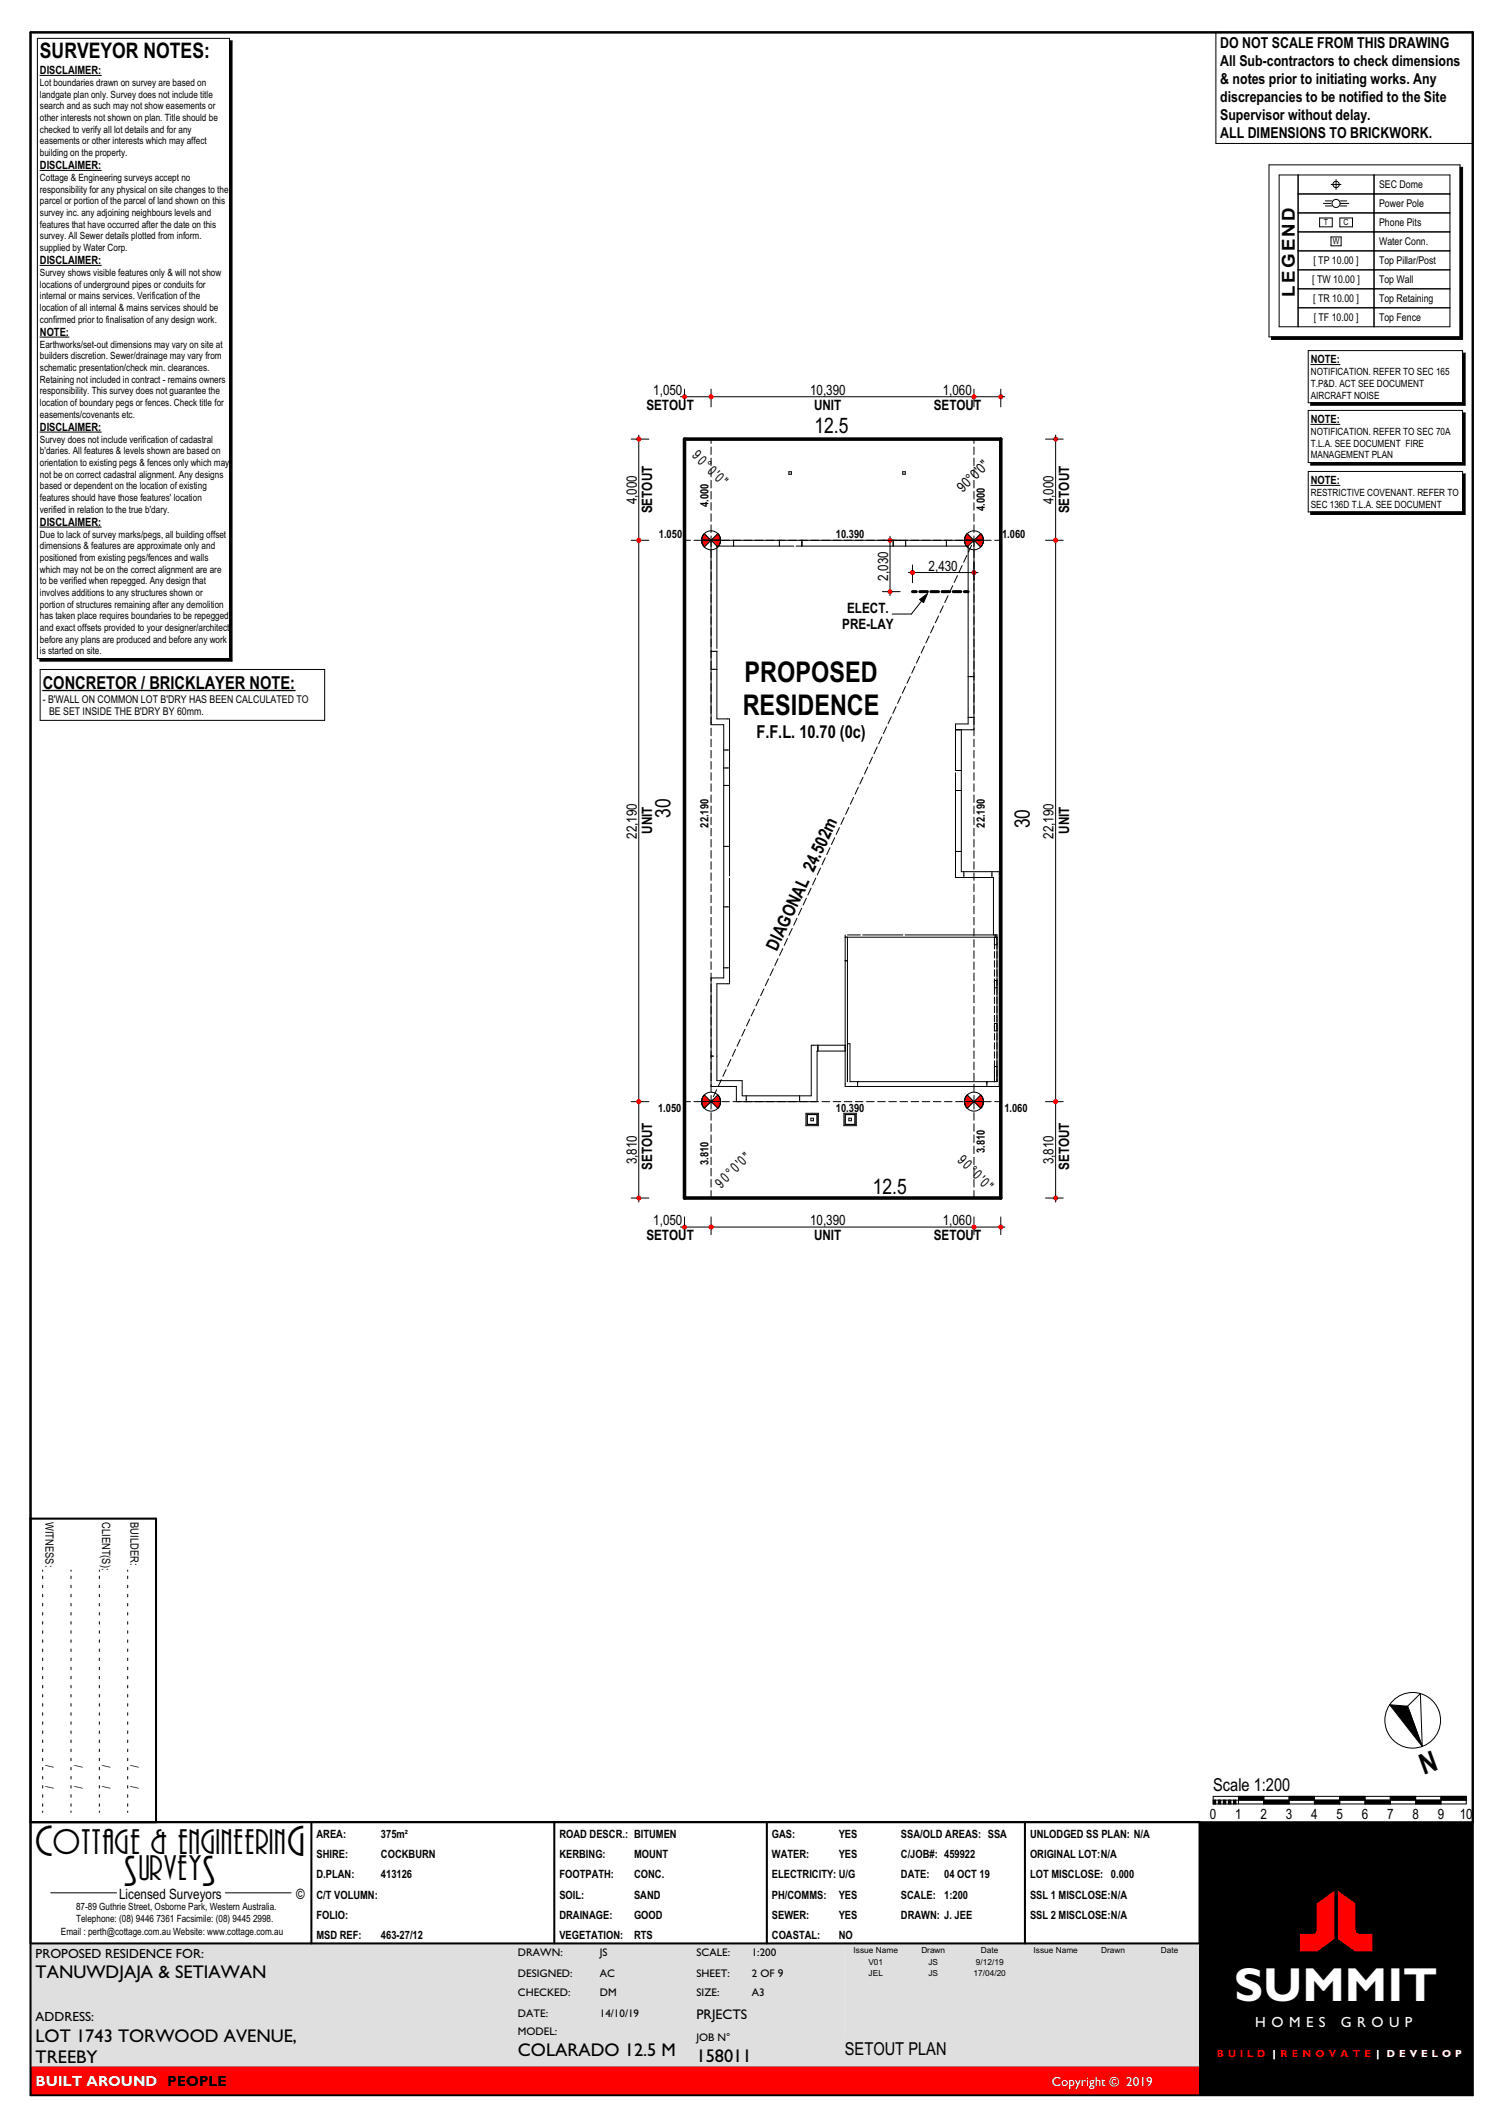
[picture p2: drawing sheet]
<svg xmlns="http://www.w3.org/2000/svg" width="297mm" height="420mm" viewBox="0 0 297 420" stroke-linecap="round" stroke-linejoin="round" font-family="sans-serif">
<path d="M167 384.1h70.1v18.6h-70.1z" fill-rule="evenodd" fill="#dfdfdf"/>
<!-- layer: O__TITLE -->
<path d="M6 408.4h231v5.7h-231z" fill-rule="evenodd" fill="#f00"/>
<path d="M6 384.1h160.9v18.6h70.1v5.7h-231z" fill-rule="evenodd" fill="#dfdfdf"/>
<path d="M237 360.1h54v54h-54z" fill-rule="evenodd" fill="#000"/>
<g fill="#f00">
<path d="M260.2 376.2l3.5-2.5v9.5l-3.4 2.5h-3.4v-3.5h2.6l.6-.3 .1-.4z" fill-rule="evenodd"/>
<path d="M264.4 373.7l3.5 2.5v5.3l.1 .4 .6 .3h2.6v3.5h-3.4l-3.4-2.5z" fill-rule="evenodd"/>
</g>
<g fill="none" stroke="#000" stroke-width=".2">
<path d="M240.3 6.4h50.7v22h-50.7zM6 300.1h24.8v60h-24.8zM8.4 310.3v.3M8.4 311.5v.5M8.4 313.3v.5M8.4 315.1v.5M8.4 316.9v.5M8.4 318.7v.5M14 310.3v.3M14 311.5v.5M14 313.3v.5M14 315.1v.5"/>
<path d="M14 316.9v.5M14 318.7v.5M19.6 310.3v.3M19.6 311.5v.5M19.6 313.3v.5M19.6 315.1v.5M19.6 316.9v.5M19.6 318.7v.5M25.2 310.3v.3M25.2 311.5v.5M25.2 313.3v.5M25.2 315.1v.5"/>
<path d="M25.2 316.9v.5M25.2 318.7v.5M8.4 320.5v.5M8.4 322.3v.5M8.4 324.1v.5M8.4 325.9v.5M8.4 327.7v.5M8.4 329.5v.5M8.4 331.3v.5M8.4 333.1v.5M8.4 334.9v.5M8.4 336.7v.5"/>
<path d="M8.4 338.5v.5M14 320.5v.5M14 322.3v.5M14 324.1v.5M14 325.9v.5M14 327.7v.5M14 329.5v.5M14 331.3v.5M14 333.1v.5M14 334.9v.5M14 336.7v.5M14 338.5v.5"/>
<path d="M19.6 320.5v.5M19.6 322.3v.5M19.6 324.1v.5M19.6 325.9v.5M19.6 327.7v.5M19.6 329.5v.5M19.6 331.3v.5M19.6 333.1v.5M19.6 334.9v.5M19.6 336.7v.5M19.6 338.5v.5M25.2 320.5v.5"/>
<path d="M25.2 322.3v.5M25.2 324.1v.5M25.2 325.9v.5M25.2 327.7v.5M25.2 329.5v.5M25.2 331.3v.5M25.2 333.1v.5M25.2 334.9v.5M25.2 336.7v.5M25.2 338.5v.5M278.1 337.2l-3.5-.3 6.4 8.3M278.1 337.2l2.9 8"/>
<path d="M278.1 337.2l2.6-2.5 .3 10.5M8.4 340.3v.5M8.4 342.1v.5M8.4 343.9v.5M8.4 345.7v.5M8.4 347.5v.5M8.4 349.3v.5M8.4 351.1v.5M8.4 352.9v.5M8.4 354.7v.5M8.4 356.5v.5M8.4 358v.2"/>
<path d="M14 340.3v.5M14 342.1v.5M14 343.9v.5M14 345.7v.5M14 347.5v.5M14 349.3v.5M14 351.1v.5M14 352.9v.5M14 354.7v.5M14 356.5v.5M14 358v.2M19.6 340.3v.5"/>
<path d="M19.6 342.1v.5M19.6 343.9v.5M19.6 345.7v.5M19.6 347.5v.5M19.6 349.3v.5M19.6 351.1v.5M19.6 352.9v.5M19.6 354.7v.5M19.6 356.5v.5M19.6 358v.2M25.2 340.3v.5M25.2 342.1v.5"/>
<path d="M25.2 343.9v.5M25.2 345.7v.5M25.2 347.5v.5M25.2 349.3v.5M25.2 351.1v.5M25.2 352.9v.5M25.2 354.7v.5M25.2 356.5v.5M25.2 358v.2M10 374.1h13M44.5 374.1h13"/>
<circle cx="279.2" cy="340" r="5.5"/>
</g>
<path d="M6 6.4h285v407.7h-285zM6 360.1h231v24h-231M61.5 360.1v24M109.5 360.1v24M151.5 360.1v24M202.5 360.1v24" fill="none" stroke="#000" stroke-width=".4"/>
<path d="M274.6 336.9l3.5 .3 2.9 8z" fill="#000"/>
<!-- layer: 3 WALL 01_external -->
<g fill="none" stroke="#000" stroke-width=".2">
<path d="M140.5 106.8v36.4h2.5v50.1h-2.5v21.4h5v3h16v-10h5.5M141.7 107.9v20.3M140.5 132.3h1.2M140.5 128.7h1.2M141.7 128.6v13.5h2.5v31M143 155.2h1.2M143 148.2h1.2M143 151.8h1.2M188.8 156.2h1.2M188.8 144.2h3.7M188.8 152.7v20.7h7.5v11.4M190 144.2v28.1h7.5v42.4h-30.5v-29.9"/>
<path d="M191.3 143.1h-2.5v9.2h1.2M143 167.3h1.2M143 179.2h1.2M144.2 173.6v20.8h-2.5v19.2h5v3h13.6v-10h6.7M188.8 168.3h1.2M190.5 172.3v1.1M196 172.3v1.1M143 191.3h1.2M167 185.2h30M167 189.9h.5M167.5 185.2v28.6M167.5 184.8h2.5"/>
<path d="M170.5 184.8h7.9M178.9 184.8h18.1v29h-29v-7.5h-.5M196.5 185.2v2.4M196.5 188.1v1.3M196.5 189.9v1.3M196.5 191.7v1.3M196.5 193.5v3.1M196.5 197.1v1.3M196.5 198.9v1.3M196.5 186.7h.5M196.5 193.8h.5M196.5 195.2h.5"/>
<path d="M196.8 184.8v.4M140.5 208.7h.5M147.5 216.6v1.1M158 216.6v1.1M161.6 206.6v1.1M169.5 213.8h.1M169.5 213.8v.9M195 213.8h.1M195 213.8v.9M196.5 200.7v1.3M196.5 204.3v1.3M196.5 206.1v1.3"/>
<path d="M196.5 207.9v1.3M196.5 209.7v4.1M196.5 210.8h.5M196.5 203.7h.5M197 202.3h-.5v1.5"/>
</g>
<g fill="#fff">
<path d="M167 220.3h2v1.9h-2zM167.5 220.7v1.1h1v-1.1z" fill-rule="evenodd"/>
<path d="M167.5 220.7h1v1.1h-1z" fill-rule="evenodd"/>
</g>
<path d="M167 220.3h2v1.9h-2z" fill="none" stroke="#000" stroke-width=".2"/>
<g fill="#fff">
<path d="M159.5 220.3h2v1.9h-2zM160 220.7v1.1h1v-1.1z" fill-rule="evenodd"/>
<path d="M160 220.7h1v1.1h-1z" fill-rule="evenodd"/>
</g>
<path d="M159.5 220.3h2v1.9h-2z" fill="none" stroke="#000" stroke-width=".2"/>
<!-- layer: 1 SITE 04_setout -->
<path d="M139.2 216.4l1.3 1.3h-1.9l.2-.7z" fill-rule="evenodd" fill="#f00"/>
<path d="M139.2 216.4l1.3 1.3h-1.9l.2-.7z" fill="none" stroke="#000" stroke-width=".2"/>
<path d="M138.6 217.7h1.9l-1.3 1.4-.4-.7z" fill-rule="evenodd" fill="#f00"/>
<path d="M138.6 217.7h1.9l-1.3 1.4-.4-.7z" fill="none" stroke="#000" stroke-width=".2"/>
<path d="M140.5 217.7l1.3-1.3 .4 .5 .2 .7v.1z" fill-rule="evenodd" fill="#f00"/>
<path d="M140.5 217.7l1.3-1.3 .4 .5 .2 .7v.1z" fill="none" stroke="#000" stroke-width=".2"/>
<path d="M140.5 217.7h1.9l-.2 .9-.4 .5z" fill-rule="evenodd" fill="#f00"/>
<path d="M140.5 217.7h1.9l-.2 .9-.4 .5z" fill="none" stroke="#000" stroke-width=".2"/>
<path d="M191.1 216.4l1.4 1.3h-1.9l.1-.7z" fill-rule="evenodd" fill="#f00"/>
<path d="M191.1 216.4l1.4 1.3h-1.9l.1-.7z" fill="none" stroke="#000" stroke-width=".2"/>
<path d="M190.6 217.7h1.9l-1.4 1.4-.4-.7z" fill-rule="evenodd" fill="#f00"/>
<path d="M190.6 217.7h1.9l-1.4 1.4-.4-.7z" fill="none" stroke="#000" stroke-width=".2"/>
<path d="M192.5 217.7l1.3-1.3 .3 .5 .2 .7v.1z" fill-rule="evenodd" fill="#f00"/>
<path d="M192.5 217.7l1.3-1.3 .3 .5 .2 .7v.1z" fill="none" stroke="#000" stroke-width=".2"/>
<path d="M192.5 217.7h1.8l-.2 .9-.3 .5z" fill-rule="evenodd" fill="#f00"/>
<path d="M192.5 217.7h1.8l-.2 .9-.3 .5z" fill="none" stroke="#000" stroke-width=".2"/>
<path d="M139.2 105.5l1.3 1.3h-1.9l.2-.7z" fill-rule="evenodd" fill="#f00"/>
<path d="M139.2 105.5l1.3 1.3h-1.9l.2-.7z" fill="none" stroke="#000" stroke-width=".2"/>
<path d="M138.6 106.8h1.9l-1.3 1.3-.4-.6z" fill-rule="evenodd" fill="#f00"/>
<path d="M138.6 106.8h1.9l-1.4 1.3-.3-.6zM139.1 108.1h.1" fill="none" stroke="#000" stroke-width=".2"/>
<path d="M140.5 106.8l1.3-1.3 .4 .4 .2 .8v.1z" fill-rule="evenodd" fill="#f00"/>
<path d="M140.5 106.8l1.3-1.3 .4 .4 .2 .8v.1z" fill="none" stroke="#000" stroke-width=".2"/>
<path d="M140.5 106.8h1.9l-.2 .8-.4 .5z" fill-rule="evenodd" fill="#f00"/>
<path d="M140.5 106.8h1.9l-.2 .8-.4 .5z" fill="none" stroke="#000" stroke-width=".2"/>
<path d="M191.1 105.5l1.4 1.3h-1.9l.1-.7z" fill-rule="evenodd" fill="#f00"/>
<path d="M191.1 105.5l1.4 1.3h-1.9l.1-.7z" fill="none" stroke="#000" stroke-width=".2"/>
<path d="M190.6 106.8h1.9l-1.4 1.3-.4-.6z" fill-rule="evenodd" fill="#f00"/>
<path d="M190.6 106.8h1.9l-1.4 1.3-.4-.6z" fill="none" stroke="#000" stroke-width=".2"/>
<path d="M192.5 106.8l1.3-1.3 .3 .4 .2 .8v.1z" fill-rule="evenodd" fill="#f00"/>
<path d="M192.5 106.8l1.3-1.3 .3 .4 .2 .8v.1z" fill="none" stroke="#000" stroke-width=".2"/>
<path d="M192.5 106.8h1.8l-.2 .8-.3 .5z" fill-rule="evenodd" fill="#f00"/>
<g fill="none" stroke="#000" stroke-width=".2">
<path d="M140.5 86.8v.8M140.5 88.3v1.5M140.5 90.5v1.5M140.5 92.7v1.5M140.5 94.9v1.5M140.5 97.1v1.5M140.5 99.3v1.5M192.5 86.8v.8M192.5 88.3v1.5M192.5 90.5v1.5M192.5 92.7v1.5M192.5 94.9v1.5"/>
<path d="M192.5 97.1v1.5M192.5 99.3v1.5M135.3 106.8h1.1M137.1 106.8h1.5M139.3 106.8h2.6M140.5 101.5v1.5M140.5 103.7v1.5M140.5 105.9v2.1M140.5 108.7v1.5M140.5 110.9v1.5M140.5 113.1v1.5M140.5 115.3v1.5"/>
<path d="M140.5 117.5v1.5M140.5 119.7v1.5M142.6 106.8h1.5M144.8 106.8h1.5M147 106.8h1.5M149.2 106.8h1.5M151.4 106.8h1.5M153.6 106.8h1.5M155.8 106.8h1.5M158 106.8h1.5M160.2 106.8h1.5M162.4 106.8h1.5"/>
<path d="M164.6 106.8h1.5M166.8 106.8h1.5M169 106.8h1.5M171.2 106.8h1.5M173.4 106.8h1.5M175.6 106.8h1.5M177.8 106.8h1.5M180 106.8h1.5M182.2 106.8h1.5M184.4 106.8h1.5M186.4 119.7l-.6 1.4M186.6 106.8h1.5"/>
<path d="M187.3 117.8l-.6 1.3M188.3 115.8l-.7 1.3M188.8 106.8h1.5M189.2 113.8l-.6 1.3M190.1 111.8l-.6 1.3M191 106.8h4.9M191.1 109.8l-.7 1.3M192 107.8l-.6 1.3M192.5 101.5v1.5M192.5 103.7v1.5M192.5 105.9v2.1M192.5 108.7v1.5"/>
<path d="M192.5 110.9v1.5M192.5 113.1v1.5M192.5 115.3v1.5M192.5 117.5v1.5M192.5 119.7v1.5M194.3 106.8l-.1 .7-.4 .6-1.3-1.3-.2 .4M196.6 106.8h1.2M140.5 121.9v1.5M140.5 124.1v1.5M140.5 126.3v1.5M140.5 128.5v1.5M140.5 130.7v1.5"/>
<path d="M140.5 132.9v1.5M140.5 135.1v1.5M140.5 137.3v1.5M140.5 139.5v1.5M177.1 139.7l-.7 1.3M178 137.7l-.6 1.3M178.9 135.7l-.6 1.3M179.9 133.7l-.7 1.3M180.8 131.7l-.6 1.4M181.7 129.7l-.6 1.4M182.7 127.7l-.7 1.4M183.6 125.7l-.6 1.4"/>
<path d="M184.5 123.7l-.6 1.4M185.5 121.7l-.7 1.4M192.5 121.9v1.5M192.5 124.1v1.5M192.5 126.3v1.5M192.5 128.5v1.5M192.5 130.7v1.5M192.5 132.9v1.5M192.5 135.1v1.5M192.5 137.3v1.5M192.5 139.5v1.5M140.5 141.7v1.5"/>
<path d="M140.5 143.9v1.5M140.5 146.1v1.5M140.5 148.3v1.5M140.5 150.5v1.5M140.5 152.7v1.5M140.5 154.9v1.5M140.5 157.1v1.5M140.5 159.3v1.5M167.7 159.6l-.6 1.3M168.7 157.6l-.7 1.4M169.6 155.6l-.6 1.4M170.5 153.6l-.6 1.4"/>
<path d="M171.5 151.6l-.7 1.4M172.4 149.6l-.6 1.4M173.3 147.6l-.6 1.4M174.3 145.6l-.7 1.4M175.2 143.7l-.6 1.3M176.1 141.7l-.6 1.3M192.5 141.7v1.5M192.5 143.9v1.5M192.5 146.1v1.5M192.5 148.3v1.5M192.5 150.5v1.5M192.5 152.7v1.5"/>
<path d="M192.5 154.9v1.5M192.5 157.1v1.5M192.5 159.3v1.5M140.5 161.5v1.5M140.5 163.7v1.5M140.5 165.9v1.5M140.5 168.1v1.5M140.5 170.3v1.5M140.5 172.5v1.5M140.5 174.7v1.5M140.5 176.9v1.5M140.5 179.1v1.5"/>
<path d="M158.4 179.5l-.6 1.4M159.3 177.5l-.6 1.4M160.3 175.5l-.7 1.4M161.2 173.5l-.6 1.4M162.1 171.5l-.6 1.4M163.1 169.6l-.7 1.3M164 167.6l-.6 1.3M164.9 165.6l-.6 1.3M165.9 163.6l-.7 1.3M166.8 161.6l-.6 1.3M192.5 161.5v1.5M192.5 163.7v1.5"/>
<path d="M192.5 165.9v1.5M192.5 168.1v1.5M192.5 170.3v1.5M192.5 172.5v1.5M192.5 174.7v1.5M192.5 176.9v1.5M192.5 179.1v1.5M140.5 181.3v1.5M140.5 183.5v1.5M140.5 185.7v1.5M140.5 187.9v1.5M140.5 190.1v1.5"/>
<path d="M140.5 192.3v1.5M140.5 194.5v1.5M140.5 196.7v1.5M140.5 198.9v1.5M149.1 199.4l-.7 1.4M150 197.4l-.6 1.4M150.9 195.5l-.6 1.3M151.9 193.5l-.7 1.3M152.8 191.5l-.6 1.3M153.7 189.5l-.6 1.3M154.7 187.5l-.7 1.3M155.6 185.5l-.6 1.4"/>
<path d="M156.5 183.5l-.6 1.4M157.5 181.5l-.7 1.4M192.5 181.3v1.5M192.5 183.5v1.5M192.5 185.7v1.5M192.5 187.9v1.5M192.5 190.1v1.5M192.5 192.3v1.5M192.5 194.5v1.5M192.5 196.7v1.5M192.5 198.9v1.5M135.3 217.7h1.1"/>
<path d="M137.1 217.7h1.5M139.3 217.7h2.6M140.5 201.1v1.5M140.5 203.3v1.5M140.5 205.5v1.5M140.5 207.7v1.5M140.5 209.9v1.5M140.5 212.1v1.5M140.5 214.3v1.5M140.5 216.5v2.7M140.5 219.9v1.5M140.7 217.4l-.2 .3"/>
<path d="M141.6 215.4l-.6 1.3M142.5 213.4l-.6 1.3M142.6 217.7h1.5M143.5 211.4l-.7 1.4M144.4 209.4l-.6 1.4M144.8 217.7h1.5M145.3 207.4l-.6 1.4M146.3 205.4l-.7 1.4M147 217.7h1.5M147.2 203.4l-.6 1.4M148.1 201.4l-.6 1.4M149.2 217.7h1.5"/>
<path d="M151.4 217.7h1.5M153.6 217.7h1.5M155.8 217.7h1.5M158 217.7h1.5M160.2 217.7h1.5M162.4 217.7h1.5M164.6 217.7h1.5M166.8 217.7h1.5M169 217.7h1.5M171.2 217.7h1.5M173.4 217.7h1.5M175.6 217.7h1.5"/>
<path d="M177.8 217.7h1.5M180 217.7h1.5M182.2 217.7h1.5M184.4 217.7h1.5M186.6 217.7h1.5M188.8 217.7h1.5M191 217.7h2.7M192.5 201.1v1.5M192.5 203.3v1.5M192.5 205.5v1.5M192.5 207.7v1.5M192.5 209.9v1.5"/>
<path d="M192.5 212.1v1.5M192.5 214.3v1.5M192.5 216.5v2.7M192.5 219.9v1.5M194.4 217.7h1.5M196.6 217.7h1.2M140.5 222.1v1.5M140.5 224.3v1.5M140.5 226.5v1.5M140.5 228.7v1.5M140.5 230.9v1.5M140.5 233.1v1.5"/>
<path d="M140.5 235.3v1.5M192.5 222.1v1.5M192.5 224.3v1.5M192.5 226.5v1.5M192.5 228.7v1.5M192.5 230.9v1.5M192.5 233.1v1.5M192.5 235.3v1.5"/>
<circle cx="140.5" cy="106.8" r="1.88"/>
<circle cx="192.5" cy="106.8" r="1.88"/>
<circle cx="140.5" cy="217.7" r="1.88"/>
<circle cx="192.5" cy="217.7" r="1.88"/>
</g>
<!-- layer: O__SITE_TITLE -->
<g fill="#000">
<path d="M251.3 66.6h37.2v-33.5h.5v34h-37.7z" fill-rule="evenodd"/>
<path d="M259 79.6h30v-9.8h.5v10.3h-30.5z" fill-rule="evenodd"/>
<path d="M45.4 8.1h.5v122.6h-38v-.5h37.5z" fill-rule="evenodd"/>
<path d="M239.7 355.8h.5v.7h-.5z" fill-rule="evenodd"/>
<path d="M240.7 355.8h.5v.7h-.5z" fill-rule="evenodd"/>
<path d="M241.7 355.8h.5v.7h-.5z" fill-rule="evenodd"/>
<path d="M242.7 355.8h.5v.7h-.5z" fill-rule="evenodd"/>
<path d="M243.7 355.8h.5v.7h-.5z" fill-rule="evenodd"/>
<path d="M244.7 355h5v.8h-5z" fill-rule="evenodd"/>
<path d="M249.7 355.8h5v.7h-5z" fill-rule="evenodd"/>
<path d="M254.7 355h5v.8h-5z" fill-rule="evenodd"/>
<path d="M259.7 355.8h5v.7h-5z" fill-rule="evenodd"/>
<path d="M264.7 355h5v.8h-5z" fill-rule="evenodd"/>
<path d="M269.7 355.8h5v.7h-5z" fill-rule="evenodd"/>
<path d="M274.7 355h5v.8h-5z" fill-rule="evenodd"/>
<path d="M279.7 355.8h5v.7h-5z" fill-rule="evenodd"/>
<path d="M284.7 355h5v.8h-5z" fill-rule="evenodd"/>
</g>
<g fill="none" stroke="#000" stroke-width=".2">
<path d="M7.4 7.6h38v122.6h-38zM7.9 14.9h12.1M45.4 8.1h.5v122.6h-38v-.5M7.9 33.7h12.1M250.8 32.6h37.7v34h-37.7zM288.5 33.1h.5v34h-37.7v-.5M7.9 52.5h12.1M7.9 66.6h5.8M258.5 69.3h30.5v10.3h-30.5zM259 72.1h5.8M289 69.8h.5v10.3h-30.5v-.5M7.9 85.4h12.1"/>
<path d="M7.9 104.2h12.1M239.7 355h50v1.5h-50zM239.7 355.8h50M240.2 355.8v.7M240.7 355.8v.7M241.2 355.8v.7M241.7 355.8v.7M242.2 355.8v.7M242.7 355.8v.7M243.2 355.8v.7M243.7 355.8v.7M244.2 355.8v.7"/>
<path d="M244.7 355v1.5M249.7 355v1.5M254.7 355v1.5M259.7 355v1.5M264.7 355v1.5M269.7 355v1.5M274.7 355v1.5M279.7 355v1.5M284.7 355v1.5"/>
</g>
<!-- layer: 3 WALL 01_external -->
<path d="M178.4 93.2h.5v.5h-.5z" fill-rule="evenodd" fill="#fff"/>
<path d="M178.4 93.2h.5v.5h-.5z" fill="none" stroke="#000" stroke-width=".2"/>
<path d="M155.9 93.2h.5v.5h-.5z" fill-rule="evenodd" fill="#fff"/>
<path d="M155.9 93.2h.5v.5h-.5z" fill="none" stroke="#000" stroke-width=".2"/>
<path d="M167.7 221h.5v.5h-.5z" fill-rule="evenodd" fill="#fff"/>
<path d="M166.8 220h2.4v2.5h-2.4zM167 220.3h2v1.9h-2zM167.7 221h.5v.5h-.5z" fill="none" stroke="#000" stroke-width=".2"/>
<path d="M160.2 221h.5v.5h-.5z" fill-rule="evenodd" fill="#fff"/>
<path d="M159.3 220h2.4v2.5h-2.4zM159.5 220.3h2v1.9h-2zM160.2 221h.5v.5h-.5z" fill="none" stroke="#000" stroke-width=".2"/>
<!-- layer: O__SITE_TITLE -->
<g fill="none" stroke="#000" stroke-width=".2">
<path d="M252.8 34.6h33.7v30h-33.7zM256.5 38.3h30M256.5 34.6v30M261.9 39.7h1.2M263 36.5h2M264 35.5v1.9M264.9 39.7h1.2M271.5 34.6v30M256.5 42.1h30M256.5 45.8h30M256.5 49.6h30M256.5 53.3h30"/>
<path d="M256.5 57.1h30M260.8 43.1h2.5v1.7h-2.5zM261.5 40.2h1.5M261.9 40.7h1.2M263 46.8h2v1.8h-2zM264.8 43.1h2.5v1.7h-2.5zM264.9 40.7h1.2M265 40.2h1.5M256.5 60.8h30M258.5 81.1h30.5v10.3h-30.5zM258.5 93.2h30.5v8h-30.5zM259 83.9h5.8"/>
<path d="M259 95.9h5.8M289 81.6h.5v10.3h-30.5v-.5M289 93.7h.5v8h-30.5v-.5"/>
<circle cx="264" cy="36.5" r=".63"/>
<circle cx="264" cy="40.2" r=".8"/>
</g>
<g fill="#000">
<path d="M259 91.4h30v-9.8h.5v10.3h-30.5z" fill-rule="evenodd"/>
<path d="M259 101.2h30v-7.5h.5v8h-30.5z" fill-rule="evenodd"/>
</g>
<!-- layer: 2 SLAB 03_pre-lay -->
<path d="M180.3 116.9h.8M181.8 116.9h1.5M184 116.9h1.5M186.2 116.9h1.5M188.4 116.9h1.5M190.6 116.9h.7" fill="none" stroke="#000" stroke-width=".6"/>
<path d="M135.3 86.8h62.5v150h-62.5z" fill="none" stroke="#000" stroke-width=".7"/>
<!-- layer: O__SITE_TITLE -->
<path d="M6 6.4h285v353.8h-285zM6 300.2h24.8v60" fill="none" stroke="#000" stroke-width=".4"/>
<!-- layer: 1 SITE 04_setout -->
<path d="M181.7 118.5l1.6-1.2-.8 1.8zM182.1 118.8l-2 2.6h-3.8M208.6 218.1v18.3M208.6 237.2v.4" fill="none" stroke="#000" stroke-width=".2"/>
<path d="M181.7 118.5l1.6-1.2-.8 1.8z" fill="#000"/>
<circle cx="208.6" cy="236.8" r=".4" fill="none" stroke="#f00" stroke-width=".2"/>
<circle cx="208.6" cy="236.8" r=".4" fill="#f00"/>
<path d="M208.6 107.2v110.1M206.6 217.7h1.6M209 217.7h1.1M206.6 236.8h1.6M209 236.8h1.1" fill="none" stroke="#000" stroke-width=".2"/>
<circle cx="208.6" cy="217.7" r=".4" fill="none" stroke="#f00" stroke-width=".2"/>
<circle cx="208.6" cy="217.7" r=".4" fill="#f00"/>
<path d="M208.6 87.2v19.2M206.6 106.8h1.6M209 106.8h1.1" fill="none" stroke="#000" stroke-width=".2"/>
<circle cx="208.6" cy="106.8" r=".4" fill="none" stroke="#f00" stroke-width=".2"/>
<circle cx="208.6" cy="106.8" r=".4" fill="#f00"/>
<circle cx="208.6" cy="86.8" r=".4" fill="none" stroke="#f00" stroke-width=".2"/>
<circle cx="208.6" cy="86.8" r=".4" fill="#f00"/>
<path d="M206.6 86.8h1.6M208.6 86v.4M209 86.8h1.1M134.5 242.5h.4M135.7 242.5h4.4" fill="none" stroke="#000" stroke-width=".2"/>
<circle cx="135.3" cy="242.5" r=".4" fill="none" stroke="#f00" stroke-width=".2"/>
<circle cx="135.3" cy="242.5" r=".4" fill="#f00"/>
<path d="M135.3 240.5v1.6M135.3 242.9v1.1M140.5 240.5v1.6M140.5 242.9v1.1M140.9 242.5h51.2" fill="none" stroke="#000" stroke-width=".2"/>
<circle cx="140.5" cy="242.5" r=".4" fill="none" stroke="#f00" stroke-width=".2"/>
<circle cx="140.5" cy="242.5" r=".4" fill="#f00"/>
<path d="M192.5 240.5v1.6M192.5 242.9v1.1M192.9 242.5h4.5" fill="none" stroke="#000" stroke-width=".2"/>
<circle cx="192.5" cy="242.5" r=".4" fill="none" stroke="#f00" stroke-width=".2"/>
<circle cx="192.5" cy="242.5" r=".4" fill="#f00"/>
<circle cx="197.8" cy="242.5" r=".4" fill="none" stroke="#f00" stroke-width=".2"/>
<circle cx="197.8" cy="242.5" r=".4" fill="#f00"/>
<path d="M126.2 218.1v18.3M126.2 237.2v.4M197.8 240.5v1.6M197.8 242.9v1.1M198.2 242.5h.4" fill="none" stroke="#000" stroke-width=".2"/>
<circle cx="126.2" cy="236.8" r=".4" fill="none" stroke="#f00" stroke-width=".2"/>
<circle cx="126.2" cy="236.8" r=".4" fill="#f00"/>
<path d="M126.2 107.2v110.1M124.7 217.7h1.1M126.6 217.7h1.6M124.7 236.8h1.1M126.6 236.8h1.6" fill="none" stroke="#000" stroke-width=".2"/>
<circle cx="126.2" cy="217.7" r=".4" fill="none" stroke="#f00" stroke-width=".2"/>
<circle cx="126.2" cy="217.7" r=".4" fill="#f00"/>
<path d="M126.2 87.2v19.2M124.7 106.8h1.1M126.6 106.8h1.6" fill="none" stroke="#000" stroke-width=".2"/>
<circle cx="126.2" cy="106.8" r=".4" fill="none" stroke="#f00" stroke-width=".2"/>
<circle cx="126.2" cy="106.8" r=".4" fill="#f00"/>
<circle cx="126.2" cy="86.8" r=".4" fill="none" stroke="#f00" stroke-width=".2"/>
<circle cx="126.2" cy="86.8" r=".4" fill="#f00"/>
<path d="M134.5 78.4h.4M135.7 78.4h4.4M124.7 86.8h1.1M126.2 86v.4M126.6 86.8h1.6" fill="none" stroke="#000" stroke-width=".2"/>
<circle cx="135.3" cy="78.4" r=".4" fill="none" stroke="#f00" stroke-width=".2"/>
<circle cx="135.3" cy="78.4" r=".4" fill="#f00"/>
<path d="M135.3 76.9v1.1M135.3 78.8v1.6M140.5 76.9v1.1M140.5 78.8v1.6M140.9 78.4h51.2" fill="none" stroke="#000" stroke-width=".2"/>
<circle cx="140.5" cy="78.4" r=".4" fill="none" stroke="#f00" stroke-width=".2"/>
<circle cx="140.5" cy="78.4" r=".4" fill="#f00"/>
<path d="M192.5 76.9v1.1M192.5 78.8v1.6M192.9 78.4h4.5" fill="none" stroke="#000" stroke-width=".2"/>
<circle cx="192.5" cy="78.4" r=".4" fill="none" stroke="#f00" stroke-width=".2"/>
<circle cx="192.5" cy="78.4" r=".4" fill="#f00"/>
<circle cx="197.8" cy="78.4" r=".4" fill="none" stroke="#f00" stroke-width=".2"/>
<circle cx="197.8" cy="78.4" r=".4" fill="#f00"/>
<path d="M197.8 76.9v1.1M197.8 78.8v1.6M198.2 78.4h.4M179.5 113.2h.4M180.7 113.2h11.4" fill="none" stroke="#000" stroke-width=".2"/>
<circle cx="180.3" cy="113.2" r=".4" fill="none" stroke="#f00" stroke-width=".2"/>
<circle cx="180.3" cy="113.2" r=".4" fill="#f00"/>
<circle cx="192.5" cy="113.2" r=".4" fill="none" stroke="#f00" stroke-width=".2"/>
<circle cx="192.5" cy="113.2" r=".4" fill="#f00"/>
<path d="M175.9 107.2v9.3M175.9 117.3v.4M180.3 111.7v1.1M180.3 113.6v1.6M192.5 111.2v1.6M192.5 113.6v1.1M192.9 113.2h.4" fill="none" stroke="#000" stroke-width=".2"/>
<circle cx="175.9" cy="116.9" r=".4" fill="none" stroke="#f00" stroke-width=".2"/>
<circle cx="175.9" cy="116.9" r=".4" fill="#f00"/>
<circle cx="175.9" cy="106.8" r=".4" fill="none" stroke="#f00" stroke-width=".2"/>
<circle cx="175.9" cy="106.8" r=".4" fill="#f00"/>
<path d="M174.4 116.9h1.1M174.4 106.8h1.1M175.9 106v.4M176.3 116.9h1.6M176.3 106.8h1.6M7.9 132.3h56.3v10.1h-56.3z" fill="none" stroke="#000" stroke-width=".2"/>
<path d="M8.4 136.5h49.9" fill="none" stroke="#000" stroke-width=".26"/>
<!-- layer: 3 WALL 01_external -->
<path d="M140.5 106.8h52v37.4M141.7 107.9h15.2M145 106.8v1.1M154 106.8v1.1M157.3 107.9h34v35.2M158.5 106.8v1.1M176.5 106.8v1.1M179 106.8v1.1M187 106.8v1.1M191.3 133.7h1.2M191.3 141.8h1.2" fill="none" stroke="#000" stroke-width=".2"/>
<text font-size="9.5" fill="#fff" x="243.9" y="395.5">SUMMIT</text>
<g font-size="8">
<text x="7" y="366.8">C</text>
<text x="56.8" y="366.8">G</text>
<text x="24.5" y="372.8">S</text>
<text x="40" y="372.8">S</text>
</g>
<g font-size="6.5">
<text x="10.5" y="366.4">OTTAGE &amp; ENGINEERIN</text>
<text x="27.5" y="371.6">URVEY</text>
</g>
<g font-size="5.6">
<text x="147.1" y="134.7">PROPOSED</text>
<text x="146.8" y="141.3">RESIDENCE</text>
<text x="283.1" y="345.8" transform="rotate(160 283.1 345.8)">N</text>
</g>
<g font-size="4.2">
<text x="7.9" y="11.6">SURVEYOR NOTES:</text>
<text x="161" y="85.6">12.5</text>
<text x="132.5" y="161.6" transform="rotate(-90 132.5 161.6)">30</text>
<text x="203.5" y="163.7" transform="rotate(-90 203.5 163.7)">30</text>
<text x="172.5" y="236">12.5</text>
</g>
<g font-size="3.6">
<text x="7" y="391">TANUWDJAJA &amp; SETIAWAN</text>
<text x="7" y="403.6">LOT 1743 TORWOOD AVENUE,</text>
<text x="7" y="407.8">TREEBY</text>
<text x="102.3" y="406.3">COLARADO 12.5 M</text>
<text x="137.6" y="407.6">158011</text>
</g>
<g font-size="3.5">
<text x="255.9" y="58.6" transform="rotate(-90 255.9 58.6)">LEGEND</text>
<text x="8.4" y="136.1">CONCRETOR / BRICKLAYER NOTE:</text>
<text x="149.5" y="145.9">F.F.L. 10.70 (0c)</text>
<text x="153.5" y="188.1" transform="rotate(-65 153.5 188.1)">DIAGONAL 24.502m</text>
<text x="239.7" y="354">Scale 1:200</text>
<text x="167" y="406.2">SETOUT PLAN</text>
</g>
<g font-size="3">
<text x="241.1" y="9.6">DO NOT SCALE FROM THIS DRAWING</text>
<text x="241.1" y="13.1">All Sub-contractors to check dimensions</text>
<text x="241.1" y="16.7">&amp; notes prior to initiating works. Any</text>
<text x="241.1" y="20.2">discrepancies to be notified to the Site</text>
<text x="241.1" y="23.8">Supervisor without delay.</text>
<text x="241.1" y="27.3">ALL DIMENSIONS TO BRICKWORK.</text>
</g>
<g font-size="2.9" fill="#fff">
<text x="248.1" y="400.6">H O M E S</text>
<text x="264.9" y="400.6">G R O U P</text>
<text x="7" y="412.3">BUILT AROUND PEOPLE</text>
</g>
<g font-size="2.8">
<text x="127.7" y="81">SETOUT</text>
<text x="129.1" y="78">1,050</text>
<text x="160.1" y="78">10,390</text>
<text x="160.9" y="81">UNIT</text>
<text x="184.5" y="81">SETOUT</text>
<text x="186.3" y="78">1,060</text>
<text x="136.6" y="90.2" transform="rotate(45 136.6 90.2)">90°0'0&quot;</text>
<text x="125.8" y="99.7" transform="rotate(-90 125.8 99.7)">4,000</text>
<text x="128.9" y="101.5" transform="rotate(-90 128.9 101.5)">SETOUT</text>
<text x="190.3" y="97.5" transform="rotate(-45 190.3 97.5)">90°0'0&quot;</text>
<text x="208.2" y="99.7" transform="rotate(-90 208.2 99.7)">4,000</text>
<text x="211.2" y="101.5" transform="rotate(-90 211.2 101.5)">SETOUT</text>
<text x="183.5" y="112.8">2,430</text>
<text x="175.5" y="114.7" transform="rotate(-90 175.5 114.7)">2,030</text>
<text x="166.4" y="124.4">PRE-LAY</text>
<text x="167.4" y="121.1">ELECT.</text>
<text x="125.8" y="165.8" transform="rotate(-90 125.8 165.8)">22,190</text>
<text x="128.9" y="164.8" transform="rotate(-90 128.9 164.8)">UNIT</text>
<text x="208.2" y="165.8" transform="rotate(-90 208.2 165.8)">22,190</text>
<text x="211.2" y="164.8" transform="rotate(-90 211.2 164.8)">UNIT</text>
<text x="125.8" y="230.1" transform="rotate(-90 125.8 230.1)">3,810</text>
<text x="128.9" y="231.3" transform="rotate(-90 128.9 231.3)">SETOUT</text>
<text x="189.1" y="229.5" transform="rotate(45 189.1 229.5)">90°0'0&quot;</text>
<text x="208.2" y="230.1" transform="rotate(-90 208.2 230.1)">3,810</text>
<text x="211.2" y="231.3" transform="rotate(-90 211.2 231.3)">SETOUT</text>
<text x="142.5" y="234.9" transform="rotate(-45 142.5 234.9)">90°0'0&quot;</text>
<text x="127.7" y="245.1">SETOUT</text>
<text x="129.1" y="242.1">1,050</text>
<text x="160.1" y="242.1">10,390</text>
<text x="160.9" y="245.1">UNIT</text>
<text x="184.5" y="245.1">SETOUT</text>
<text x="186.3" y="242.1">1,060</text>
<text x="239.1" y="359.5">0</text>
<text x="244.1" y="359.5">1</text>
<text x="249.1" y="359.5">2</text>
<text x="254.1" y="359.5">3</text>
<text x="259.1" y="359.5">4</text>
<text x="264.1" y="359.5">5</text>
<text x="269.1" y="359.5">6</text>
<text x="274.1" y="359.5">7</text>
<text x="279.1" y="359.5">8</text>
<text x="284.1" y="359.5">9</text>
<text x="288.5" y="359.5">10</text>
<text x="23.5" y="375.3">Licensed Surveyors</text>
<text x="58.5" y="375.3">©</text>
<text x="137.6" y="399.1">PRJECTS</text>
</g>
<g font-size="2.6">
<text x="7" y="387.1">PROPOSED RESIDENCE FOR:</text>
<text x="7" y="399.5">ADDRESS:</text>
</g>
<text font-size="2.6" fill="#fff" x="207.8" y="412.4">Copyright © 2019</text>
<text font-size="2.5" x="277.6" y="398.5">200</text>
<g font-size="2.3">
<text x="7.9" y="14.6">DISCLAIMER:</text>
<text x="7.9" y="33.4">DISCLAIMER:</text>
<text x="7.9" y="52.2">DISCLAIMER:</text>
<text x="7.9" y="66.4">NOTE:</text>
<text x="259" y="71.8">NOTE:</text>
<text x="259" y="83.6">NOTE:</text>
<text x="7.9" y="85.1">DISCLAIMER:</text>
<text x="259" y="95.7">NOTE:</text>
<text x="140" y="100.2" transform="rotate(-90 140 100.2)">4.000</text>
<text x="194.6" y="101" transform="rotate(-90 194.6 101)">4.000</text>
<text x="7.9" y="103.9">DISCLAIMER:</text>
<text x="130.2" y="106.3">1.050</text>
<text x="165.2" y="106.3">10.390</text>
<text x="198" y="106.3">1.060</text>
<text x="140" y="163.6" transform="rotate(-90 140 163.6)">22.190</text>
<text x="194.6" y="163.6" transform="rotate(-90 194.6 163.6)">22.190</text>
<text x="130" y="219.9">1.050</text>
<text x="165.2" y="219.9">10.390</text>
<text x="198.5" y="219.9">1.060</text>
<text x="194.6" y="227.8" transform="rotate(-90 194.6 227.8)">3.810</text>
<text x="140" y="230.3" transform="rotate(-90 140 230.3)">3.810</text>
<text x="9" y="300.8" transform="rotate(90 9 300.8)">WITNESS:</text>
<text x="20.2" y="300.8" transform="rotate(90 20.2 300.8)">CLIENT(S):</text>
<text x="25.8" y="300.8" transform="rotate(90 25.8 300.8)">BUILDER:</text>
<text x="9" y="348.8" transform="rotate(90 9 348.8)">/</text>
<text x="9" y="352.9" transform="rotate(90 9 352.9)">/</text>
<text x="14.7" y="348.8" transform="rotate(90 14.7 348.8)">/</text>
<text x="14.7" y="352.9" transform="rotate(90 14.7 352.9)">/</text>
<text x="20.2" y="348.8" transform="rotate(90 20.2 348.8)">/</text>
<text x="20.2" y="352.9" transform="rotate(90 20.2 352.9)">/</text>
<text x="25.8" y="348.8" transform="rotate(90 25.8 348.8)">/</text>
<text x="25.8" y="352.9" transform="rotate(90 25.8 352.9)">/</text>
<text x="62.5" y="363.2">AREA:</text>
<text x="75.3" y="363.2">375m²</text>
<text x="110.5" y="363.2">ROAD DESCR.: BITUMEN</text>
<text x="152.5" y="363.2">GAS:</text>
<text x="165.7" y="363.2">YES</text>
<text x="178" y="363.2">SSA/OLD AREAS: SSA</text>
<text x="203.5" y="363.2">UNLODGED SS PLAN: N/A</text>
<text x="62.5" y="367.2">SHIRE:</text>
<text x="62.5" y="371.2">D.PLAN:</text>
<text x="75.3" y="367.2">COCKBURN</text>
<text x="75.3" y="371.2">413126</text>
<text x="110.5" y="367.2">KERBING:</text>
<text x="110.5" y="371.2">FOOTPATH:</text>
<text x="125.3" y="367.2">MOUNT</text>
<text x="125.3" y="371.2">CONC.</text>
<text x="152.5" y="367.2">WATER:</text>
<text x="152.5" y="371.2">ELECTRICITY: U/G</text>
<text x="165.7" y="367.2">YES</text>
<text x="178" y="367.2">C/JOB#: 459922</text>
<text x="178" y="371.2">DATE:</text>
<text x="186.6" y="371.2">04 OCT 19</text>
<text x="203.5" y="367.2">ORIGINAL LOT:N/A</text>
<text x="203.5" y="371.2">LOT MISCLOSE: 0.000</text>
<text x="62.5" y="375.2">C/T VOLUMN:</text>
<text x="110.5" y="375.2">SOIL:</text>
<text x="125.3" y="375.2">SAND</text>
<text x="152.5" y="375.2">PH/COMMS:</text>
<text x="165.7" y="375.2">YES</text>
<text x="178" y="375.2">SCALE:</text>
<text x="186.6" y="375.2">1:200</text>
<text x="203.5" y="375.2">SSL 1 MISCLOSE:N/A</text>
<text x="62.5" y="379.2">FOLIO:</text>
<text x="62.5" y="383.2">MSD REF:</text>
<text x="75.3" y="383.2">463-27/12</text>
<text x="110.5" y="379.2">DRAINAGE:</text>
<text x="110.5" y="383.2">VEGETATION:</text>
<text x="125.3" y="379.2">GOOD</text>
<text x="125.3" y="383.2">RTS</text>
<text x="152.5" y="379.2">SEWER:</text>
<text x="152.5" y="383.2">COASTAL:</text>
<text x="165.7" y="379.2">YES</text>
<text x="165.7" y="383.2">NO</text>
<text x="178" y="379.2">DRAWN: J. JEE</text>
<text x="203.5" y="379.2">SSL 2 MISCLOSE:N/A</text>
</g>
<g font-size="2.2">
<text x="102.3" y="386.7">DRAWN:</text>
<text x="118.5" y="386.7">JS</text>
<text x="137.6" y="386.7">SCALE:</text>
<text x="148.6" y="386.7">1:200</text>
<text x="102.3" y="394.6">CHECKED:</text>
<text x="102.3" y="390.7">DESIGNED:</text>
<text x="118.5" y="390.7">AC</text>
<text x="118.5" y="394.6">DM</text>
<text x="137.6" y="390.7">SHEET:</text>
<text x="137.6" y="394.6">SIZE:</text>
<text x="148.6" y="394.5">A3</text>
<text x="148.6" y="390.7">2 OF 9</text>
<text x="102.3" y="398.6">DATE:</text>
<text x="118.5" y="398.6">14/10/19</text>
<text x="102.3" y="402.2">MODEL:</text>
<text x="137.6" y="403.4">JOB N°</text>
</g>
<g font-size="2.1">
<text x="272.5" y="37.2">SEC Dome</text>
<text x="272.5" y="41">Power Pole</text>
<text x="272.5" y="44.7">Phone Pits</text>
<text x="259.5" y="52.2">[ TP 10.00 ]</text>
<text x="272.5" y="52.2">Top Pillar/Post</text>
<text x="272.5" y="48.5">Water Conn.</text>
<text x="259.3" y="56">[ TW 10.00 ]</text>
<text x="259.5" y="59.7">[ TR 10.00 ]</text>
<text x="272.5" y="59.7">Top Retaining</text>
<text x="272.5" y="56">Top Wall</text>
<text x="259.6" y="63.5">[ TF 10.00 ]</text>
<text x="272.5" y="63.5">Top Fence</text>
<text x="8.4" y="138.9">- B'WALL ON COMMON LOT B'DRY HAS BEEN CALCULATED TO</text>
<text x="9.7" y="141.4">BE SET INSIDE THE B'DRY BY 60mm.</text>
</g>
<g font-size="2">
<text x="7.9" y="17">Lot boundaries drawn on survey are based on</text>
<text x="7.9" y="19.3">landgate plan only. Survey does not include title</text>
<text x="7.9" y="21.6">search and as such may not show easements or</text>
<text x="7.9" y="23.9">other interests not shown on plan. Title should be</text>
<text x="7.9" y="26.2">checked to verify all lot details and for any</text>
<text x="7.9" y="28.5">easements or other interests which may affect</text>
<text x="7.9" y="30.8">building on the property.</text>
<text x="7.9" y="35.8">Cottage &amp; Engineering surveys accept no</text>
<text x="7.9" y="38.1">responsibility for any physical on site changes to the</text>
<text x="7.9" y="40.4">parcel or portion of the parcel of land shown on this</text>
<text x="7.9" y="42.7">survey inc. any adjoining neighbours levels and</text>
<text x="7.9" y="45">features that have occurred after the date on this</text>
<text x="7.9" y="47.3">survey. All Sewer details plotted from inform.</text>
<text x="7.9" y="49.6">supplied by Water Corp.</text>
<text x="7.9" y="54.6">Survey shows visible features only &amp; will not show</text>
<text x="7.9" y="56.9">locations of underground pipes or conduits for</text>
<text x="7.9" y="59.2">internal or mains services. Verification of the</text>
<text x="7.9" y="61.5">location of all internal &amp; mains services should be</text>
<text x="7.9" y="63.8">confirmed prior to finalisation of any design work.</text>
<text x="7.9" y="68.7">Earthworks/set-out dimensions may vary on site at</text>
<text x="7.9" y="71">builders discretion. Sewer/drainage may vary from</text>
<text x="7.9" y="73.3">schematic presentation/check min. clearances.</text>
<text x="7.9" y="75.6">Retaining not included in contract - remains owners</text>
<text x="7.9" y="78">responsibility. This survey does not guarantee the</text>
<text x="259" y="74.2">NOTIFICATION. REFER TO SEC 165</text>
<text x="259" y="76.5">T.P&amp;D. ACT SEE DOCUMENT</text>
<text x="7.9" y="80.3">location of boundary pegs or fences. Check title for</text>
<text x="7.9" y="82.6">easements/covenants etc.</text>
<text x="259" y="78.8">AIRCRAFT NOISE</text>
<text x="7.9" y="87.5">Survey does not include verification of cadastral</text>
<text x="7.9" y="89.8">b'daries. All features &amp; levels shown are based on</text>
<text x="259" y="86">NOTIFICATION. REFER TO SEC 70A</text>
<text x="259" y="88.3">T.L.A. SEE DOCUMENT FIRE</text>
<text x="7.9" y="92.1">orientation to existing pegs &amp; fences only which may</text>
<text x="7.9" y="94.4">not be on correct cadastral alignment. Any designs</text>
<text x="259" y="90.6">MANAGEMENT PLAN</text>
<text x="7.9" y="96.7">based or dependent on the location of existing</text>
<text x="7.9" y="99">features should have those features' location</text>
<text x="7.9" y="101.3">verified in relation to the true b'dary.</text>
<text x="259" y="98">RESTRICTIVE COVENANT. REFER TO</text>
<text x="259" y="100.4">SEC 136D T.L.A. SEE DOCUMENT</text>
<text x="7.9" y="106.3">Due to lack of survey marks/pegs, all building offset</text>
<text x="7.9" y="108.6">dimensions &amp; features are approximate only and</text>
<text x="7.9" y="110.9">positioned from existing pegs/fences and walls</text>
<text x="7.9" y="113.2">which may not be on the correct alignment are are</text>
<text x="7.9" y="115.5">to be verified when repegged. Any design that</text>
<text x="7.9" y="117.8">involves additions to any structures shown or</text>
<text x="7.9" y="120.1">portion of structures remaining after any demolition</text>
<text x="7.9" y="122.4">has taken place requires boundaries to be repegged</text>
<text x="7.9" y="124.7">and exact offsets provided to your designer/architect</text>
<text x="7.9" y="127">before any plans are produced and before any work</text>
<text x="7.9" y="129.3">is started on site.</text>
<text x="15" y="377.5">87-89 Guthrie Street, Osborne Park, Western Australia.</text>
<text x="12" y="382.5">Email : perth@cottage.com.au Website: www.cottage.com.au</text>
<text x="15" y="380">Telephone: (08) 9446 7361 Facsimile: (08) 9445 2998.</text>
</g>
<g font-size="2" fill="#f00">
<text x="240.4" y="406.5">B U I L D</text>
<text x="274" y="406.5">D E V E L O P</text>
</g>
<text font-size="2" fill="#fff" x="251.5" y="406.5">| R E N O V A T E |</text>
<g font-size="1.7">
<text x="261.6" y="44.6">T</text>
<text x="265.5" y="44.6">C</text>
<text x="263.4" y="48.3">W</text>
</g>
<g font-size="1.6">
<text x="168.7" y="385.9">Issue Name</text>
<text x="171.6" y="388.4">V01</text>
<text x="182.1" y="385.9">Drawn</text>
<text x="183.5" y="388.4">JS</text>
<text x="192.8" y="388.4">9/12/19</text>
<text x="193.8" y="385.9">Date</text>
<text x="204.2" y="385.9">Issue Name</text>
<text x="217.6" y="385.9">Drawn</text>
<text x="229.4" y="385.9">Date</text>
<text x="171.7" y="390.6">JEL</text>
<text x="183.5" y="390.6">JS</text>
<text x="192.4" y="390.6">17/04/20</text>
</g>
</svg>
